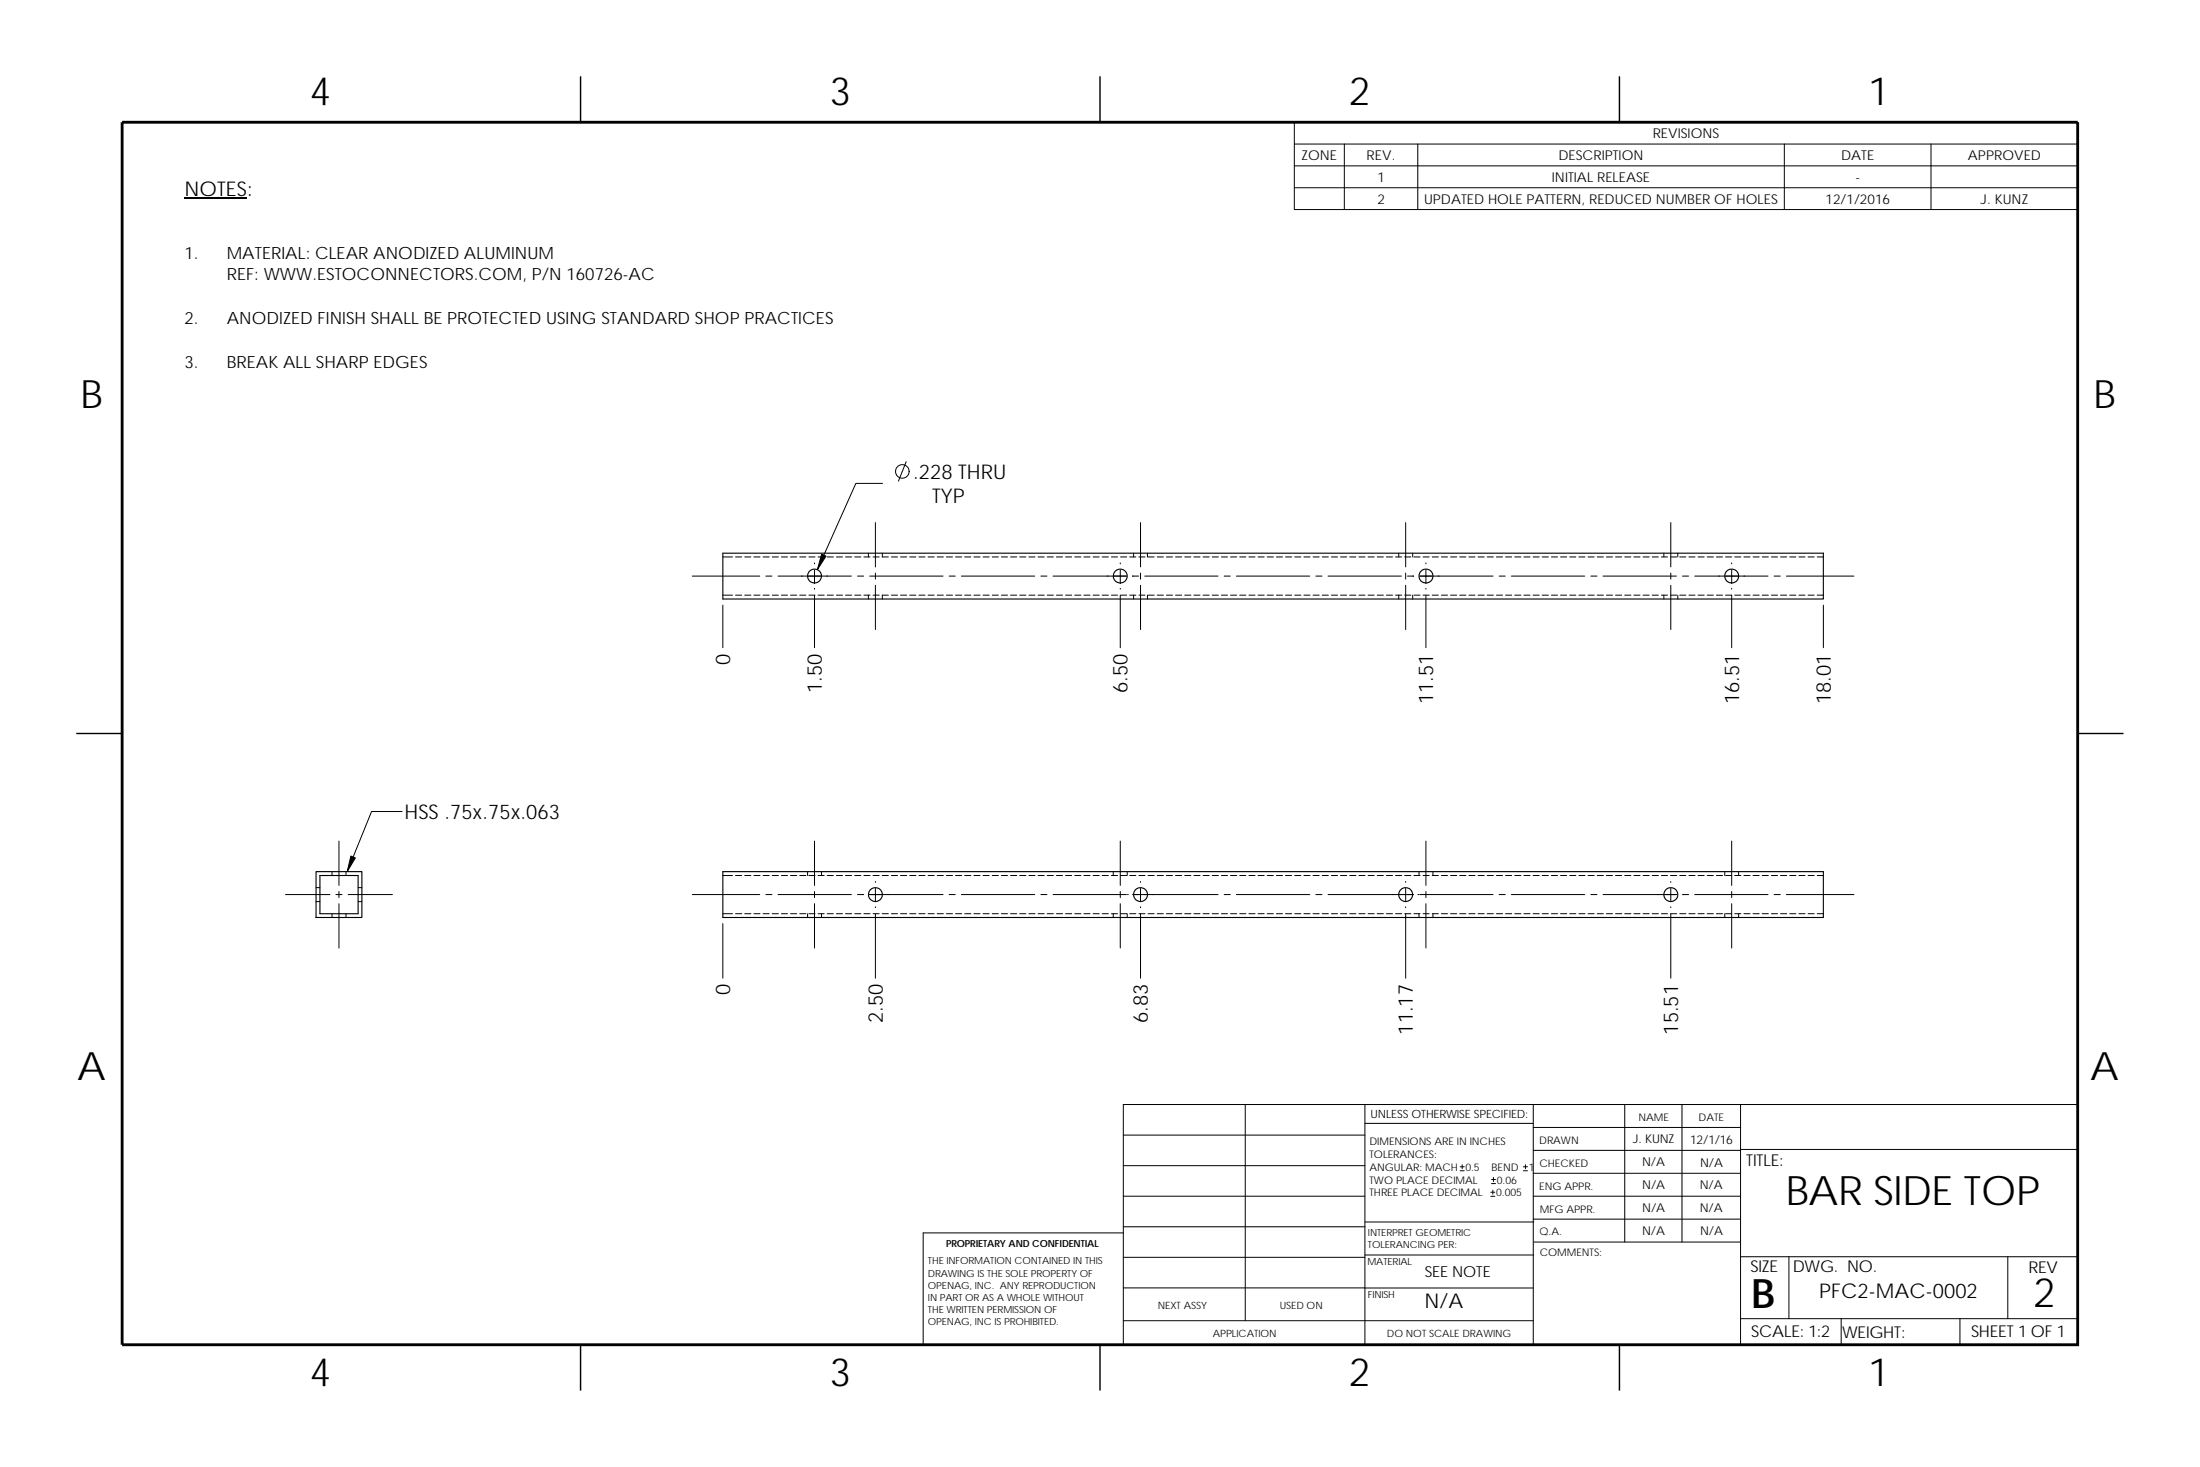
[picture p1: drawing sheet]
<svg xmlns="http://www.w3.org/2000/svg" width="457mm" height="305mm" viewBox="0 0 457 305" stroke-linecap="round" stroke-linejoin="round" font-family="sans-serif">
<g fill="none" stroke="#000" stroke-width=".21">
<path d="M269 25.4h162.8v18.1h-162.8zM269 29.9h162.8M269 39h162.8M269 34.5h162.8M279.4 29.9v13.6M294.6 29.9v13.6M370.8 29.9v13.6M401.3 29.9v13.6M188.3 95.9l-1.6 4.1M143.9 119.7h14M150.2 115.7h2M152.9 115.7h1.2"/>
<path d="M154.8 115.7h1.2M156.7 115.7h1.2M158.6 115.7h1.2M159.2 119.7h1.2M160.5 115.7h1.3M161.7 119.7h15.2M162.4 115.7h1.3M164.3 115.7h1.3M166.2 115.7h1.3M168.1 115.7h1.3M169.3 117v.2M169.3 118.4v2.6"/>
<path d="M170 115.7h1.3M171.9 115.7h1.3M173.8 115.7h1.3M175.7 115.7h1.3M177.6 115.7h1.3M178.2 119.7h1.3M179.5 115.7h1.3M180.5 114.9v.8M180.7 119.7h15.3M181.4 115.7h1.3M181.9 108.6v9.2M181.9 119.1v1.2"/>
<path d="M183.4 114.9l-.1 .8h1.3M183.4 100.4h-5.5l-8 18M185.2 115.7h1.3M187.2 115.7h1.2M189.1 115.7h1.2M191 115.7h1.2M192.9 115.7h1.2M194.8 115.7h1.2M196.7 115.7h1.2M197.3 119.7h1.2M198.6 115.7h1.3M199.8 119.7h15.2"/>
<path d="M200.5 115.7h1.3M202.4 115.7h1.3M204.3 115.7h1.3M206.2 115.7h1.3M208.1 115.7h1.3M210 115.7h1.3M211.9 115.7h1.3M213.8 115.7h1.3M215.7 115.7h1.3M216.3 119.7h1.3M217.6 115.7h1.3M218.8 119.7h15.3"/>
<path d="M219.5 115.7h1.3M221.4 115.7h1.3M223.3 115.7h1.3M225.3 115.7h1.2M227.2 115.7h1.2M229.1 115.7h1.2M231 115.7h1.2M232.8 117v.2M232.8 118.4v2.6M232.9 115.7h1.2M234.8 115.7h1.3M235.4 119.7h1.2"/>
<path d="M235.6 114.9v.8M236.7 115.7h1.3M237 108.6v9.2M237 119.1v1.2M237.9 119.7h15.2M238.5 114.9v.8M238.6 115.7h1.3M240.5 115.7h1.3M242.4 115.7h1.3M244.3 115.7h1.3M246.2 115.7h1.3M248.1 115.7h1.3"/>
<path d="M250 115.7h1.3M251.9 115.7h1.3M253.8 115.7h1.3M254.4 119.7h1.3M255.7 115.7h1.3M256.9 119.7h15.3M257.6 115.7h1.3M259.5 115.7h1.3M261.5 115.7h1.2M263.4 115.7h1.2M265.3 115.7h1.2M267.2 115.7h1.2"/>
<path d="M269.1 115.7h1.2M271 115.7h1.2M272.9 115.7h1.3M273.5 119.7h1.2M274.8 115.7h1.3M276 119.7h15.2M276.7 115.7h1.3M278.6 115.7h1.3M280.5 115.7h1.3M282.4 115.7h1.3M284.3 115.7h1.3M286.2 115.7h1.3"/>
<path d="M288.1 115.7h1.3M290 115.7h1.3M290.7 114.9v.8M291.9 115.7h1.3M292.1 108.6v9.2M292.1 119.1v1.2M292.5 119.7h1.3M293.6 114.9v.8M293.8 115.7h1.3M295 119.7h15.3M295.7 115.7h1.3M296.3 117v.2"/>
<path d="M296.3 118.4v2.6M297.6 115.7h1.3M299.6 115.7h1.2M301.5 115.7h1.2M303.4 115.7h1.2M305.3 115.7h1.2M307.2 115.7h1.2M309.1 115.7h1.2M311 115.7h1.3M311.6 119.7h1.2M312.9 115.7h1.3M314.1 119.7h15.2"/>
<path d="M314.8 115.7h1.3M316.7 115.7h1.3M318.6 115.7h1.3M320.5 115.7h1.3M322.4 115.7h1.3M324.3 115.7h1.3M326.2 115.7h1.3M328.1 115.7h1.3M330 115.7h1.3M330.6 119.7h1.3M331.9 115.7h1.3M333.1 119.7h15.3"/>
<path d="M333.8 115.7h1.3M335.7 115.7h1.3M337.7 115.7h1.2M339.6 115.7h1.2M341.5 115.7h1.2M343.4 115.7h1.2M345.3 115.7h1.2M345.8 114.9v.8M347.2 115.7h1.2M347.2 108.6v9.2M347.2 119.1v1.2M348.7 114.9v.8"/>
<path d="M349.1 115.7h1.3M349.7 119.7h1.2M351 115.7h1.3M352.2 119.7h15.2M352.9 115.7h1.3M354.8 115.7h1.3M356.7 115.7h1.3M358.6 115.7h1.3M359.9 117v.2M359.9 118.4v2.6M360.5 115.7h1.3M362.4 115.7h1.3"/>
<path d="M364.3 115.7h1.3M366.2 115.7h1.3M368.1 115.7h1.3M368.7 119.7h1.3M370 115.7h1.3M371.2 119.7h14.1M371.9 115.7h1.3M373.8 115.7h1.3M375.8 115.7h1.2M377.7 115.7h1.2M150.2 123.7h2M150.2 125.7v8.9"/>
<path d="M152.9 123.7h1.2M154.8 123.7h1.2M156.7 123.7h1.2M158.6 123.7h1.3M160.5 123.7h1.3M162.4 123.7h1.3M164.3 123.7h1.3M166.2 123.7h1.3M168.1 123.7h1.3M169.3 122.2v.2M169.3 123.7v10.9M170 123.7h1.3"/>
<path d="M171.9 123.7h1.3M173.8 123.7h1.3M175.7 123.7h1.3M177.6 123.7h1.3M179.5 123.7h1.3M180.5 123.7v.8M181.4 123.7h1.3M181.9 121.6v9.2M184.6 123.7h-1.3l.1 .8M185.3 123.7h1.2M187.2 123.7h1.2M189.1 123.7h1.2"/>
<path d="M191 123.7h1.2M192.9 123.7h1.2M194.8 123.7h1.2M196.7 123.7h1.3M198.6 123.7h1.3M200.5 123.7h1.3M202.4 123.7h1.3M204.3 123.7h1.3M206.2 123.7h1.3M208.1 123.7h1.3M210 123.7h1.3M211.9 123.7h1.3"/>
<path d="M213.8 123.7h1.3M215.7 123.7h1.3M217.6 123.7h1.3M219.5 123.7h1.3M221.4 123.7h1.3M223.4 123.7h1.2M225.3 123.7h1.2M227.2 123.7h1.2M229.1 123.7h1.2M231 123.7h1.2M232.8 122.2v.2M232.8 123.7v10.9"/>
<path d="M232.9 123.7h1.2M234.8 123.7h1.2M235.6 123.7v.8M236.7 123.7h1.3M237 121.6v9.2M238.5 123.7v.8M238.6 123.7h1.3M240.5 123.7h1.3M242.4 123.7h1.3M244.3 123.7h1.3M246.2 123.7h1.3M248.1 123.7h1.3"/>
<path d="M250 123.7h1.3M251.9 123.7h1.3M253.8 123.7h1.3M255.7 123.7h1.3M257.6 123.7h1.3M259.5 123.7h1.3M261.4 123.7h1.3M263.4 123.7h1.2M265.3 123.7h1.2M267.2 123.7h1.2M269.1 123.7h1.2M271 123.7h1.2"/>
<path d="M272.9 123.7h1.2M274.8 123.7h1.3M276.7 123.7h1.3M278.6 123.7h1.3M280.5 123.7h1.3M282.4 123.7h1.3M284.3 123.7h1.3M286.2 123.7h1.3M288.1 123.7h1.3M290 123.7h1.3M290.7 123.7v.8M291.9 123.7h1.3"/>
<path d="M292.1 121.6v9.2M293.6 123.7v.8M293.8 123.7h1.3M295.7 123.7h1.3M296.3 122.2v.2M296.3 123.7v10.9M297.6 123.7h1.3M299.5 123.7h1.3M301.5 123.7h1.2M303.4 123.7h1.2M305.3 123.7h1.2M307.2 123.7h1.2"/>
<path d="M309.1 123.7h1.2M311 123.7h1.2M312.9 123.7h1.3M314.8 123.7h1.3M316.7 123.7h1.3M318.6 123.7h1.3M320.5 123.7h1.3M322.4 123.7h1.3M324.3 123.7h1.3M326.2 123.7h1.3M328.1 123.7h1.3M330 123.7h1.3"/>
<path d="M331.9 123.7h1.3M333.8 123.7h1.3M335.7 123.7h1.3M337.6 123.7h1.3M339.6 123.7h1.2M341.5 123.7h1.2M343.4 123.7h1.2M345.3 123.7h1.2M345.8 123.7v.8M347.2 123.7h1.2M347.2 121.6v9.2M348.7 123.7v.8"/>
<path d="M349.1 123.7h1.2M351 123.7h1.3M352.9 123.7h1.3M354.8 123.7h1.3M356.7 123.7h1.3M358.6 123.7h1.3v10.9M359.9 122.2v.2M360.5 123.7h1.3M362.4 123.7h1.3M364.3 123.7h1.3M366.2 123.7h1.3M368.1 123.7h1.3"/>
<path d="M370 123.7h1.3M371.9 123.7h1.3M373.8 123.7h1.3M375.7 123.7h1.3M377.7 123.7h1.2M378.9 125.7v8.9M70.4 174.8v9.2M83.6 168.6h-6.4l-5 12.5M169.3 174.8v9.2M232.8 174.8v9.2M296.3 174.8v9.2M359.9 174.8v9.2"/>
<path d="M59.3 185.9h9.2M65.7 184.4h.8M65.7 187.3h.8M69 181.1v.8M69 189.8v.8M69.8 185.9h1.3M70.4 185.2v1.3M70.4 187.8v9.2M71.9 181.1v.8M71.9 189.8v.8M72.3 185.9h9.3M74.4 187.3h.8"/>
<path d="M74.4 184.4h.8M143.9 185.9h14M150.2 189.8h2M150.2 181.9h2M150.2 191.9v11.3M152.9 189.8h1.2M152.9 181.9h1.2M154.8 189.8h1.2M154.8 181.9h1.2M156.7 189.8h1.2M156.7 181.9h1.2M158.6 189.8h1.2"/>
<path d="M158.6 181.9h1.3M159.2 185.9h1.2M160.5 189.8h1.3M160.5 181.9h1.3M161.7 185.9h15.2M162.4 189.8h1.3M162.4 181.9h1.3M164.3 189.8h1.3M164.3 181.9h1.3M166.2 189.8h1.3M166.2 181.9h1.3M167.8 189.8v.8"/>
<path d="M167.8 181.1v.8M168.1 189.8h1.3M168.1 181.9h1.3M169.3 185.2v1.3M169.3 187.8v9.2M170 189.8h1.3M170 181.9h1.3M170.7 189.8v.8M170.7 181.1v.8M171.9 189.8h1.3M171.9 181.9h1.3M173.8 189.8h1.3"/>
<path d="M173.8 181.9h1.3M175.7 189.8h1.3M175.7 181.9h1.3M177.6 189.8h1.3M177.6 181.9h1.3M178.2 185.9h1.3M179.5 189.8h1.3M179.5 181.9h1.3M180.7 185.9h15.3M181.4 189.8h1.3M181.4 181.9h1.3M181.9 189.9v13.3"/>
<path d="M181.9 183.2v.1M181.9 184.6v2.5M181.9 188.4v.2M183.3 189.8h1.3M183.3 181.9h1.3M185.2 189.8h1.3M185.3 181.9h1.2M187.2 189.8h1.2M187.2 181.9h1.2M189.1 189.8h1.2M189.1 181.9h1.2M191 189.8h1.2"/>
<path d="M191 181.9h1.2M192.9 189.8h1.2M192.9 181.9h1.2M194.8 189.8h1.2M194.8 181.9h1.2M196.7 189.8h1.2M196.7 181.9h1.3M197.3 185.9h1.2M198.6 189.8h1.3M198.6 181.9h1.3M199.8 185.9h15.2M200.5 189.8h1.3"/>
<path d="M200.5 181.9h1.3M202.4 189.8h1.3M202.4 181.9h1.3M204.3 189.8h1.3M204.3 181.9h1.3M206.2 189.8h1.3M206.2 181.9h1.3M208.1 189.8h1.3M208.1 181.9h1.3M210 189.8h1.3M210 181.9h1.3M211.9 189.8h1.3"/>
<path d="M211.9 181.9h1.3M213.8 189.8h1.3M213.8 181.9h1.3M215.7 189.8h1.3M215.7 181.9h1.3M216.3 185.9h1.3M217.6 189.8h1.3M217.6 181.9h1.3M218.8 185.9h15.3M219.5 189.8h1.3M219.5 181.9h1.3M221.4 189.8h1.3"/>
<path d="M221.4 181.9h1.3M223.3 189.8h1.3M223.4 181.9h1.2M225.3 189.8h1.2M225.3 181.9h1.2M227.2 189.8h1.2M227.2 181.9h1.2M229.1 181.9h1.2M229.1 189.8h1.2M231 181.9h1.2M231 189.8h1.2M231.4 189.8v.8"/>
<path d="M231.4 181.1v.8M232.8 185.2v1.3M232.8 187.8v9.2M232.9 181.9h1.2M232.9 189.8h1.2M234.3 189.8v.8M234.3 181.1v.8M234.3 185.9h.2M234.8 181.9h1.2M234.8 189.8h1.3M235.4 185.9h17.7M236.7 181.9h1.3"/>
<path d="M236.7 189.8h1.3M237 189.9v13.3M237 183.2v.1M237 184.6v2.5M237 188.4v.2M238.6 181.9h1.3M238.6 189.8h1.3M240.5 181.9h1.3M240.5 189.8h1.3M242.4 181.9h1.3M242.4 189.8h1.3M244.3 181.9h1.3"/>
<path d="M244.3 189.8h1.3M246.2 181.9h1.3M246.2 189.8h1.3M248.1 181.9h1.3M248.1 189.8h1.3M250 181.9h1.3M250 189.8h1.3M251.9 181.9h1.3M251.9 189.8h1.3M253.8 181.9h1.3M253.8 189.8h1.3M254.4 185.9h1.3"/>
<path d="M255.7 181.9h1.3M255.7 189.8h1.3M256.9 185.9h15.3M257.6 181.9h1.3M257.6 189.8h1.3M259.5 181.9h1.3M259.5 189.8h1.3M261.4 181.9h1.3M261.5 189.8h1.2M263.4 181.9h1.2M263.4 189.8h1.2M265.3 181.9h1.2"/>
<path d="M265.3 189.8h1.2M267.2 181.9h1.2M267.2 189.8h1.2M269.1 181.9h1.2M269.1 189.8h1.2M271 181.9h1.2M271 189.8h1.2M272.9 181.9h1.2M272.9 189.8h1.3M273.5 185.9h1.2M274.8 181.9h1.3M274.8 189.8h1.3"/>
<path d="M276 185.9h17.8M276.7 181.9h1.3M276.7 189.8h1.3M278.6 181.9h1.3M278.6 189.8h1.3M280.5 181.9h1.3M280.5 189.8h1.3M282.4 181.9h1.3M282.4 189.8h1.3M284.3 181.9h1.3M284.3 189.8h1.3M286.2 181.9h1.3"/>
<path d="M286.2 189.8h1.3M288.1 181.9h1.3M288.1 189.8h1.3M290 181.9h1.3M290 189.8h1.3M291.9 181.9h1.3M291.9 189.8h1.3M292.1 189.9v13.3M292.1 183.2v.1M292.1 184.6v2.5M292.1 188.4v.2M293.8 181.9h1.3"/>
<path d="M293.8 189.8h1.3M294.7 185.9h.2M294.9 181.1v.8M294.9 189.8v.8M295 185.9h15.3M295.7 181.9h1.3M295.7 189.8h1.3M296.3 185.2v1.3M296.3 187.8v9.2M297.6 181.9h1.3M297.6 189.8h1.3M297.8 181.1v.8"/>
<path d="M297.8 189.8v.8M299.5 181.9h1.3M299.6 189.8h1.2M301.5 181.9h1.2M301.5 189.8h1.2M303.4 181.9h1.2M303.4 189.8h1.2M305.3 181.9h1.2M305.3 189.8h1.2M307.2 181.9h1.2M307.2 189.8h1.2M309.1 181.9h1.2"/>
<path d="M309.1 189.8h1.2M311 181.9h1.2M311 189.8h1.3M311.6 185.9h1.2M312.9 181.9h1.3M312.9 189.8h1.3M314.1 185.9h15.2M314.8 181.9h1.3M314.8 189.8h1.3M316.7 181.9h1.3M316.7 189.8h1.3M318.6 181.9h1.3"/>
<path d="M318.6 189.8h1.3M320.5 181.9h1.3M320.5 189.8h1.3M322.4 181.9h1.3M322.4 189.8h1.3M324.3 181.9h1.3M324.3 189.8h1.3M326.2 181.9h1.3M326.2 189.8h1.3M328.1 181.9h1.3M328.1 189.8h1.3M330 181.9h1.3"/>
<path d="M330 189.8h1.3M330.6 185.9h1.3M331.9 181.9h1.3M331.9 189.8h1.3M333.1 185.9h15.4M333.8 181.9h1.3M333.8 189.8h1.3M335.7 181.9h1.3M335.7 189.8h1.3M337.6 181.9h1.3M337.7 189.8h1.2M339.6 181.9h1.2"/>
<path d="M339.6 189.8h1.2M341.5 181.9h1.2M341.5 189.8h1.2M343.4 181.9h1.2M343.4 189.8h1.2M345.3 181.9h1.2M345.3 189.8h1.2M347.2 181.9h1.2M347.2 189.8h1.2M347.2 189.9v13.3M347.2 183.2v.1M347.2 184.6v2.5"/>
<path d="M347.2 188.4v.2M349.1 181.9h1.2M349.1 189.8h1.3M349.7 185.9h1.2M351 181.9h1.3M351 189.8h1.3M352.2 185.9h15.2M352.9 181.9h1.3M352.9 189.8h1.3M354.8 181.9h1.3M354.8 189.8h1.3M356.7 181.9h1.3"/>
<path d="M356.7 189.8h1.3M358.4 181.1v.8M358.4 189.8v.8M358.6 181.9h1.3M358.6 189.8h1.3M359.9 185.2v1.3M359.9 187.8v9.2M360.5 181.9h1.3M360.5 189.8h1.3M361.3 181.1v.8M361.3 189.8v.8M362.4 181.9h1.3"/>
<path d="M362.4 189.8h1.3M364.3 181.9h1.3M364.3 189.8h1.3M366.2 181.9h1.3M366.2 189.8h1.3M368.1 181.9h1.3M368.1 189.8h1.3M368.7 185.9h1.3M370 181.9h1.3M370 189.8h1.3M371.2 185.9h14.1M371.9 181.9h1.3"/>
<path d="M371.9 189.8h1.3M373.8 181.9h1.3M373.8 189.8h1.3M375.7 181.9h1.3M375.8 189.8h1.2M377.7 181.9h1.2M377.7 189.8h1.2M233.4 235.8h50.3M258.8 229.5v44.9M283.7 233.4h34.9M283.7 229.5v49.9M318.6 229.5v49.9"/>
<path d="M318.6 234.3h43.1M318.6 239h43.1M337.7 229.5v28.6M349.5 229.5v28.6M361.7 238.8h70.1M361.7 229.5v49.9M233.4 256.2h-41.5v23.2h239.9v-49.9h-198.4v49.9M233.4 248.5h50.3M233.4 242.2h50.3M233.4 254.9h50.3M283.7 253.9h35M303.4 243.2h.9"/>
<path d="M303.4 242.4h.9M303.9 242v.8M309.8 248.6h.8M309.8 247.7h.8M310 245.9h.8M310 245.1h.8M310.2 247.3v.8M310.4 244.6v.9M316.6 243.2h.8M316.6 242.4h.8M317 242v.8M318.6 253.3h43.1"/>
<path d="M318.6 248.5h43.1M318.6 243.8h43.1M318.7 258.1h43M233.4 267.6h50.3M233.4 261.2h50.3M233.4 274.4h85.2M283.7 267.6h34.9M283.7 260.8h35M361.7 261.1h70.1M361.7 274h70.1M371.8 261.1v12.9M382.6 274v5.4"/>
<path d="M407.3 274v5.4M417.3 261.1v12.9"/>
<circle cx="187.5" cy="98" r="1.41"/>
</g>
<path d="M120.6 15.9v9.5M228.6 15.9v9.5M336.5 15.9v9.5M15.9 152.4h9.5M431.8 152.4h9.5M120.6 279.4v9.5M228.6 279.4v9.5M336.5 279.4v9.5" fill="none" stroke="#000" stroke-width=".3"/>
<path d="M25.4 25.4h406.4v254h-406.4z" fill="none" stroke="#000" stroke-width=".59"/>
<g fill="none" stroke="#000" stroke-width=".23">
<path d="M150.2 114.9h228.7v9.6h-228.7zM65.7 181.1h9.5v9.5h-9.5zM66.5 181.9h7.9v7.9h-7.9zM150.2 181.1h228.7v9.5h-228.7z"/>
<circle cx="169.3" cy="119.7" r="1.45"/>
<circle cx="232.8" cy="119.7" r="1.45"/>
<circle cx="296.3" cy="119.7" r="1.45"/>
<circle cx="359.9" cy="119.7" r="1.45"/>
<circle cx="181.9" cy="185.9" r="1.45"/>
<circle cx="237" cy="185.9" r="1.45"/>
<circle cx="292.1" cy="185.9" r="1.45"/>
<circle cx="347.2" cy="185.9" r="1.45"/>
</g>
<path d="M38.4 41.2h13" fill="none" stroke="#000" stroke-width=".25"/>
<g fill="#000" stroke="#000" stroke-width=".21">
<path d="M170.8 115.1l.9 .4-1.8 2.9z" fill-rule="evenodd"/>
<path d="M72.9 177.9l1 .3-1.7 2.9z" fill-rule="evenodd"/>
</g>
<g font-size="8.4">
<text x="371.1" y="250.3">BAR SIDE TOP</text>
<text x="364" y="271.7">B</text>
<text x="422.5" y="271.5">2</text>
</g>
<g font-size="8.1">
<text x="64.4" y="21.7">4</text>
<text x="172.4" y="21.7">3</text>
<text x="280.3" y="21.7">2</text>
<text x="388.3" y="21.7">1</text>
<text x="16.7" y="84.7">B</text>
<text x="435.1" y="84.7">B</text>
<text x="16" y="224.4">A</text>
<text x="434.4" y="224.4">A</text>
<text x="64.4" y="287.9">4</text>
<text x="172.4" y="287.9">3</text>
<text x="280.3" y="287.9">2</text>
<text x="388.3" y="287.9">1</text>
</g>
<g font-size="4.2">
<text x="38.4" y="40.7">NOTES:</text>
<text x="189.8" y="99.5">.228 THRU</text>
<text x="193.7" y="104.6">TYP</text>
<text x="151.7" y="138.1" transform="rotate(-90 151.7 138.1)">0</text>
<text x="170.8" y="144" transform="rotate(-90 170.8 144)">1.50</text>
<text x="234.3" y="144" transform="rotate(-90 234.3 144)">6.50</text>
<text x="297.9" y="146.3" transform="rotate(-90 297.9 146.3)">11.51</text>
<text x="361.4" y="146.3" transform="rotate(-90 361.4 146.3)">16.51</text>
<text x="380.4" y="146.3" transform="rotate(-90 380.4 146.3)">18.01</text>
<text x="84.1" y="170.2">HSS .75x.75x.063</text>
<text x="151.7" y="206.8" transform="rotate(-90 151.7 206.8)">0</text>
<text x="183.5" y="212.6" transform="rotate(-90 183.5 212.6)">2.50</text>
<text x="238.5" y="212.6" transform="rotate(-90 238.5 212.6)">6.83</text>
<text x="293.6" y="215" transform="rotate(-90 293.6 215)">11.17</text>
<text x="348.7" y="215" transform="rotate(-90 348.7 215)">15.51</text>
<text x="378" y="269.7">PFC2-MAC-0002</text>
<text x="296" y="271.9">N/A</text>
</g>
<g font-size="3.5">
<text x="38.4" y="53.7">1.</text>
<text x="47.1" y="53.7">MATERIAL: CLEAR ANODIZED ALUMINUM</text>
<text x="47.1" y="58.3">REF: WWW.ESTOCONNECTORS.COM, P/N 160726-AC</text>
<text x="38.4" y="67.3">2.</text>
<text x="47.1" y="67.3">ANODIZED FINISH SHALL BE PROTECTED USING STANDARD SHOP PRACTICES</text>
<text x="38.4" y="76.4">3.</text>
<text x="47.1" y="76.4">BREAK ALL SHARP EDGES</text>
</g>
<g font-size="3.4">
<text x="362.9" y="242.2">TITLE:</text>
<text x="363.8" y="264.3">SIZE</text>
<text x="372.6" y="264.3">DWG. NO.</text>
<text x="421.6" y="264.4">REV</text>
<text x="363.9" y="277.9">SCALE: 1:2</text>
<text x="382.8" y="277.9">WEIGHT:</text>
<text x="409.6" y="277.9">SHEET 1 OF 1</text>
</g>
<text font-size="3.2" x="296.1" y="265.3">SEE NOTE</text>
<g font-size="2.8">
<text x="343.5" y="28.7">REVISIONS</text>
<text x="270.5" y="33.3">ZONE</text>
<text x="284" y="33.3">REV.</text>
<text x="323.9" y="33.3">DESCRIPTION</text>
<text x="382.6" y="33.3">DATE</text>
<text x="409" y="33.3">APPROVED</text>
<text x="286.2" y="37.8">1</text>
<text x="322.5" y="37.8">INITIAL RELEASE</text>
<text x="385.6" y="37.8">-</text>
<text x="286.2" y="42.4">2</text>
<text x="296" y="42.4">UPDATED HOLE PATTERN, REDUCED NUMBER OF HOLES</text>
<text x="379.4" y="42.4">12/1/2016</text>
<text x="411.6" y="42.4">J. KUNZ</text>
</g>
<g font-size="2.5">
<text x="339.3" y="237.6">J. KUNZ</text>
<text x="351.3" y="237.7">12/1/16</text>
<text x="341.2" y="242.3">N/A</text>
<text x="353.3" y="242.4">N/A</text>
<text x="341.3" y="251.9">N/A</text>
<text x="341.3" y="247.1">N/A</text>
<text x="353.3" y="247">N/A</text>
<text x="353.3" y="251.8">N/A</text>
<text x="341.3" y="256.6">N/A</text>
<text x="353.3" y="256.5">N/A</text>
</g>
<text font-size="2.4" x="284.8" y="232.4">UNLESS OTHERWISE SPECIFIED:</text>
<g font-size="2.2">
<text x="340.5" y="232.9">NAME</text>
<text x="353" y="232.9">DATE</text>
<text x="284.6" y="238">DIMENSIONS ARE IN INCHES</text>
<text x="319.9" y="237.7">DRAWN</text>
<text x="284.6" y="245.9">TWO PLACE DECIMAL</text>
<text x="284.6" y="240.6">TOLERANCES:</text>
<text x="284.6" y="243.3">ANGULAR: MACH 0.5</text>
<text x="310" y="243.3">BEND</text>
<text x="311.1" y="245.9">0.06</text>
<text x="317.7" y="243.3">1</text>
<text x="319.9" y="242.5">CHECKED</text>
<text x="284.6" y="248.6">THREE PLACE DECIMAL</text>
<text x="310.9" y="248.6">0.005</text>
<text x="319.9" y="247.2">ENG APPR.</text>
<text x="320" y="251.9">MFG APPR.</text>
<text x="320" y="256.6">Q.A.</text>
<text x="320" y="260.9">COMMENTS:</text>
</g>
<g font-size="2.1">
<text x="240.6" y="271.9">NEXT ASSY</text>
<text x="265.9" y="271.9">USED ON</text>
<text x="252" y="277.8">APPLICATION</text>
<text x="288.2" y="277.8">DO NOT SCALE DRAWING</text>
</g>
<g font-size="2">
<text x="284.3" y="256.8">INTERPRET GEOMETRIC</text>
<text x="192.8" y="262.7">THE INFORMATION CONTAINED IN THIS</text>
<text x="196.6" y="259.1">PROPRIETARY AND CONFIDENTIAL</text>
<text x="284.2" y="262.9">MATERIAL</text>
<text x="284.3" y="259.3">TOLERANCING PER:</text>
<text x="192.8" y="265.3">DRAWING IS THE SOLE PROPERTY OF</text>
<text x="192.8" y="267.8">OPENAG, INC. ANY REPRODUCTION</text>
<text x="284.2" y="269.7">FINISH</text>
<text x="192.8" y="275.4">OPENAG, INC IS PROHIBITED.</text>
<text x="192.8" y="270.3">IN PART OR AS A WHOLE WITHOUT</text>
<text x="192.8" y="272.8">THE WRITTEN PERMISSION OF</text>
</g>
</svg>
